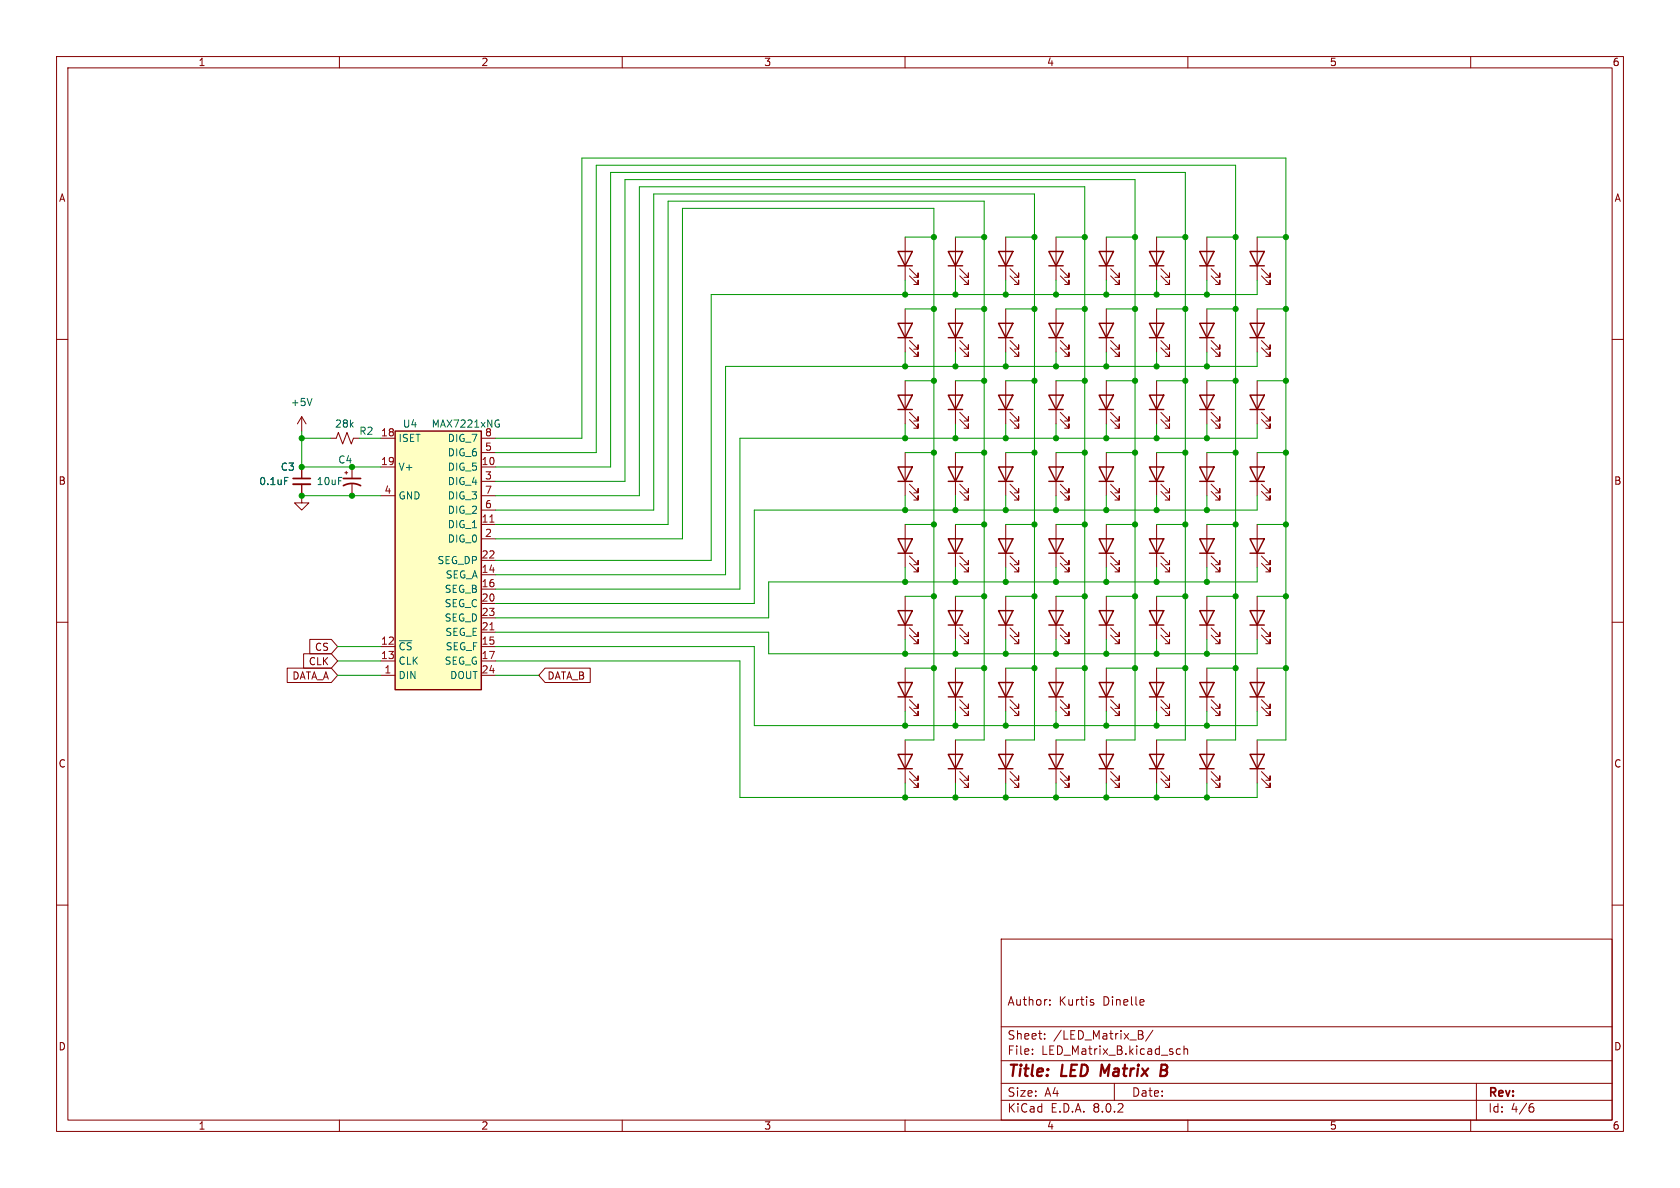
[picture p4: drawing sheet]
<svg xmlns="http://www.w3.org/2000/svg" width="297mm" height="210mm" viewBox="0 0 297 210" stroke-linecap="round" stroke-linejoin="round" font-family="sans-serif">
<g fill="none" stroke="#840000" stroke-width=".18">
<path d="M10 10h277v190h-277zM12 12h273v186h-273zM60 10v2M110 10v2M160 10v2M210 10v2M260 10v2M10 60h2M160 41.9v7.6M160 54.6v7.6M160.8 48.8l1.5 1.5v-.8v.8h-.8M160.8 47.5l1.5 1.5v-.7v.7h-.8"/>
<path d="M168.9 41.9v7.6M168.9 54.6v7.6M169.7 48.8l1.5 1.5v-.8v.8h-.8M169.7 47.5l1.5 1.5v-.7v.7h-.8M177.8 41.9v7.6M177.8 54.6v7.6M178.6 48.8l1.5 1.5v-.8v.8h-.8M178.6 47.5l1.5 1.5v-.7v.7h-.8M186.7 54.6v7.6M195.6 54.6v7.6M204.5 41.9v7.6M204.5 54.6v7.6"/>
<path d="M205.2 48.8l1.6 1.5v-.8v.8h-.8M205.2 47.5l1.6 1.5v-.7v.7h-.8M213.4 41.9v7.6M213.4 54.6v7.6M214.1 48.8l1.5 1.5v-.8v.8h-.7M214.1 47.5l1.5 1.5v-.7v.7h-.7M222.2 41.9v7.6M222.2 54.6v7.6M223 48.8l1.5 1.5v-.8v.8h-.7M223 47.5l1.5 1.5v-.7v.7h-.7M285 60h2M160 67.3v7.6"/>
<path d="M160.8 74.2l1.5 1.5v-.8v.8h-.8M160.8 72.9l1.5 1.5v-.7v.7h-.8M160.8 61.5l1.5 1.5v-.8v.8h-.8M160.8 60.2l1.5 1.5v-.7v.7h-.8M168.9 67.3v7.6M169.7 61.5l1.5 1.5v-.8v.8h-.8M169.7 60.2l1.5 1.5v-.7v.7h-.8M169.7 74.2l1.5 1.5v-.8v.8h-.8M169.7 72.9l1.5 1.5v-.7v.7h-.8M177.8 67.3v7.6M178.6 61.5l1.5 1.5v-.8v.8h-.8M178.6 60.2l1.5 1.5v-.7v.7h-.8"/>
<path d="M178.6 74.2l1.5 1.5v-.8v.8h-.8M178.6 72.9l1.5 1.5v-.7v.7h-.8M186.7 67.3v7.6M187.5 61.5l1.5 1.5v-.8v.8h-.8M187.5 60.2l1.5 1.5v-.7v.7h-.8M187.5 74.2l1.5 1.5v-.8v.8h-.8M187.5 72.9l1.5 1.5v-.7v.7h-.8M195.6 67.3v7.6M196.3 61.5l1.6 1.5v-.8v.8h-.8M196.3 60.2l1.6 1.5v-.7v.7h-.8M196.3 74.2l1.6 1.5v-.8v.8h-.8M196.3 72.9l1.6 1.5v-.7v.7h-.8"/>
<path d="M204.5 67.3v7.6M205.2 61.5l1.6 1.5v-.8v.8h-.8M205.2 60.2l1.6 1.5v-.7v.7h-.8M205.2 74.2l1.6 1.5v-.8v.8h-.8M205.2 72.9l1.6 1.5v-.7v.7h-.8M213.4 67.3v7.6M214.1 61.5l1.5 1.5v-.8v.8h-.7M214.1 60.2l1.5 1.5v-.7v.7h-.7M214.1 74.2l1.5 1.5v-.8v.8h-.7M214.1 72.9l1.5 1.5v-.7v.7h-.7M222.2 67.3v7.6M223 61.5l1.5 1.5v-.8v.8h-.7"/>
<path d="M223 60.2l1.5 1.5v-.7v.7h-.7M223 74.2l1.5 1.5v-.8v.8h-.7M223 72.9l1.5 1.5v-.7v.7h-.7M160 80v7.6M160 92.7v7.6M160.8 86.9l1.5 1.5v-.8v.8h-.8M160.8 85.6l1.5 1.5v-.7v.7h-.8M160.8 99.6l1.5 1.5v-.8v.8h-.8M160.8 98.3l1.5 1.5v-.7v.7h-.8M168.9 80v7.6M168.9 92.7v7.6M169.7 99.6l1.5 1.5v-.8v.8h-.8"/>
<path d="M169.7 98.3l1.5 1.5v-.7v.7h-.8M169.7 86.9l1.5 1.5v-.8v.8h-.8M169.7 85.6l1.5 1.5v-.7v.7h-.8M177.8 80v7.6M177.8 92.7v7.6M178.6 99.6l1.5 1.5v-.8v.8h-.8M178.6 98.3l1.5 1.5v-.7v.7h-.8M178.6 86.9l1.5 1.5v-.8v.8h-.8M178.6 85.6l1.5 1.5v-.7v.7h-.8M186.7 80v7.6M186.7 92.7v7.6M187.5 99.6l1.5 1.5v-.8v.8h-.8"/>
<path d="M187.5 98.3l1.5 1.5v-.7v.7h-.8M187.5 86.9l1.5 1.5v-.8v.8h-.8M187.5 85.6l1.5 1.5v-.7v.7h-.8M195.6 80v7.6M195.6 92.7v7.6M196.3 99.6l1.6 1.5v-.8v.8h-.8M196.3 98.3l1.6 1.5v-.7v.7h-.8M196.3 86.9l1.6 1.5v-.8v.8h-.8M196.3 85.6l1.6 1.5v-.7v.7h-.8M204.5 80v7.6M204.5 92.7v7.6M205.2 99.6l1.6 1.5v-.8v.8h-.8"/>
<path d="M205.2 98.3l1.6 1.5v-.7v.7h-.8M205.2 86.9l1.6 1.5v-.8v.8h-.8M205.2 85.6l1.6 1.5v-.7v.7h-.8M213.4 80v7.6M213.4 92.7v7.6M214.1 86.9l1.5 1.5v-.8v.8h-.7M214.1 85.6l1.5 1.5v-.7v.7h-.7M214.1 99.6l1.5 1.5v-.8v.8h-.7M214.1 98.3l1.5 1.5v-.7v.7h-.7M222.2 80v7.6M223 86.9l1.5 1.5v-.8v.8h-.7M223 85.6l1.5 1.5v-.7v.7h-.7"/>
<path d="M10 110h2M160 118.1v7.6M186.7 105.4v7.6M186.7 118.1v7.6M187.5 112.3l1.5 1.5v-.8v.8h-.8M187.5 111l1.5 1.5v-.7v.7h-.8M195.6 105.4v7.6M195.6 118.1v7.6M196.3 112.3l1.6 1.5v-.8v.8h-.8M196.3 111l1.6 1.5v-.7v.7h-.8M204.5 105.4v7.6M204.5 118.1v7.6"/>
<path d="M205.2 112.3l1.6 1.5v-.8v.8h-.8M205.2 111l1.6 1.5v-.7v.7h-.8M213.4 105.4v7.6M213.4 118.1v7.6M214.1 112.3l1.5 1.5v-.8v.8h-.7M214.1 111l1.5 1.5v-.7v.7h-.7M222.2 105.4v7.6M222.2 118.1v7.6M223 112.3l1.5 1.5v-.8v.8h-.7M223 111l1.5 1.5v-.7v.7h-.7M285 110h2M160 130.8v7.6"/>
<path d="M160.8 137.7l1.5 1.5v-.8v.8h-.8M160.8 136.4l1.5 1.5v-.7v.7h-.8M160.8 125l1.5 1.5v-.8v.8h-.8M160.8 123.7l1.5 1.5v-.7v.7h-.8M168.9 130.8v7.6M169.7 137.7l1.5 1.5v-.8v.8h-.8M169.7 136.4l1.5 1.5v-.7v.7h-.8M187.5 125l1.5 1.5v-.8v.8h-.8M187.5 123.7l1.5 1.5v-.7v.7h-.8M195.6 130.8v7.6M196.3 125l1.6 1.5v-.8v.8h-.8M196.3 123.7l1.6 1.5v-.7v.7h-.8"/>
<path d="M196.3 137.7l1.6 1.5v-.8v.8h-.8M196.3 136.4l1.6 1.5v-.7v.7h-.8M204.5 130.8v7.6M205.2 125l1.6 1.5v-.8v.8h-.8M205.2 123.7l1.6 1.5v-.7v.7h-.8M205.2 137.7l1.6 1.5v-.8v.8h-.8M205.2 136.4l1.6 1.5v-.7v.7h-.8M213.4 130.8v7.6M214.1 137.7l1.5 1.5v-.8v.8h-.7M214.1 136.4l1.5 1.5v-.7v.7h-.7M214.1 125l1.5 1.5v-.8v.8h-.7M214.1 123.7l1.5 1.5v-.7v.7h-.7"/>
<path d="M222.2 130.8v7.6M223 125l1.5 1.5v-.8v.8h-.7M223 123.7l1.5 1.5v-.7v.7h-.7M223 137.7l1.5 1.5v-.8v.8h-.7M223 136.4l1.5 1.5v-.7v.7h-.7M10 160h2M285 160h2M177 166h108v32h-108zM185.6 177.6v.1M185.6 176.8v.1M193 177.2l.3 .1 .1 .2-.2 .2h-.3M193 176.7l.3 .1"/>
<path d="M202 176.7l.2 .4-.7 .1M202.2 177.6l-.2 .1M60 198v2M110 198v2M160 198v2M177 194.5h108M177 191.5h108M177 187.5h108M177 181.5h108M182.5 186.3v.1M182.5 185.5v.1M184.7 183.6v.1"/>
<path d="M184.7 182.8v.1M197 191.5v3M201.2 182.2h.5l.3 .1v.3l-.3 .3M201.2 182.9h.5M201.7 182.9a.4 .4 0 0 1 .4 .4 .4 .4 0 0 1-.3 .4h-.6M203.8 182.1l-1.3 2M208 186.1l.2 .3 .5-.1M208.7 185.5l-.5-.1-.2 .3M209.3 185.5l.2-.1 .4 .1 .1 .9M209.3 184.9v1.5M210 198v2M260 198v2"/>
<path d="M261 191.5v6.5M270.6 195.7h.3l.3 .3-.1 .5-.5 .1M271 195.1l-.4 .1"/>
</g>
<path d="M194.8 188.2l-.3 2M205.2 189.2h.7M205.4 188.2h.6a.49 .49 0 0 1 .4 .5 .49 .49 0 0 1-.5 .5l.3 .1a.58 .58 0 0 1-.3 .9h-.8z" fill="none" stroke="#840000" stroke-width=".4"/>
<g fill="none" stroke="#840000" stroke-width=".25">
<path d="M158.7 44.5h2.6l-1.3 2.5zM158.7 57.2h2.6l-1.3 2.5zM158.7 59.7h2.6M158.7 47h2.6M167.6 57.2h2.6l-1.3 2.5zM167.6 44.5h2.6l-1.3 2.5zM167.6 59.7h2.6M167.6 47h2.6M176.5 57.2h2.6l-1.3 2.5zM176.5 44.5h2.6l-1.3 2.5zM176.5 59.7h2.6M176.5 47h2.6"/>
<path d="M185.4 57.2h2.6l-1.3 2.5zM185.4 59.7h2.6M194.3 57.2h2.5l-1.2 2.5zM194.3 59.7h2.5M203.2 57.2h2.5l-1.2 2.5zM203.2 44.5h2.5l-1.2 2.5zM203.2 59.7h2.5M203.2 47h2.5M212.1 44.5h2.5l-1.2 2.5zM212.1 57.2h2.5l-1.2 2.5zM212.1 59.7h2.5M212.1 47h2.5"/>
<path d="M221 44.5h2.5l-1.3 2.5zM221 57.2h2.5l-1.3 2.5zM221 59.7h2.5M221 47h2.5M158.7 69.9h2.6l-1.3 2.5zM158.7 72.4h2.6M167.6 69.9h2.6l-1.3 2.5zM167.6 72.4h2.6M176.5 69.9h2.6l-1.3 2.5zM176.5 72.4h2.6M185.4 69.9h2.6l-1.3 2.5zM185.4 72.4h2.6"/>
<path d="M194.3 69.9h2.5l-1.2 2.5zM194.3 72.4h2.5M203.2 69.9h2.5l-1.2 2.5zM203.2 72.4h2.5M212.1 69.9h2.5l-1.2 2.5zM212.1 72.4h2.5M221 69.9h2.5l-1.3 2.5zM221 72.4h2.5M158.7 82.6h2.6l-1.3 2.5zM158.7 95.3h2.6l-1.3 2.5zM158.7 85.1h2.6M158.7 97.8h2.6"/>
<path d="M167.6 95.3h2.6l-1.3 2.5zM167.6 82.6h2.6l-1.3 2.5zM167.6 85.1h2.6M167.6 97.8h2.6M176.5 95.3h2.6l-1.3 2.5zM176.5 82.6h2.6l-1.3 2.5zM176.5 85.1h2.6M176.5 97.8h2.6M185.4 95.3h2.6l-1.3 2.5zM185.4 82.6h2.6l-1.3 2.5zM185.4 85.1h2.6M185.4 97.8h2.6"/>
<path d="M194.3 95.3h2.5l-1.2 2.5zM194.3 82.6h2.5l-1.2 2.5zM194.3 85.1h2.5M194.3 97.8h2.5M203.2 95.3h2.5l-1.2 2.5zM203.2 82.6h2.5l-1.2 2.5zM203.2 85.1h2.5M203.2 97.8h2.5M212.1 82.6h2.5l-1.2 2.5zM212.1 95.3h2.5l-1.2 2.5zM212.1 85.1h2.5M212.1 97.8h2.5"/>
<path d="M221 82.6h2.5l-1.3 2.5zM221 85.1h2.5M185.4 108h2.6l-1.3 2.5zM185.4 110.5h2.6M194.3 108h2.5l-1.2 2.5zM194.3 110.5h2.5M203.2 108h2.5l-1.2 2.5zM203.2 110.5h2.5M212.1 108h2.5l-1.2 2.5zM212.1 110.5h2.5M221 108h2.5l-1.3 2.5zM221 110.5h2.5"/>
<path d="M158.7 133.4h2.6l-1.3 2.5zM158.7 120.7h2.6l-1.3 2.5zM158.7 123.2h2.6M158.7 135.9h2.6M167.6 133.4h2.6l-1.3 2.5zM167.6 135.9h2.6M185.4 120.7h2.6l-1.3 2.5zM185.4 123.2h2.6M194.3 120.7h2.5l-1.2 2.5zM194.3 133.4h2.5l-1.2 2.5zM194.3 123.2h2.5M194.3 135.9h2.5"/>
<path d="M203.2 120.7h2.5l-1.2 2.5zM203.2 133.4h2.5l-1.2 2.5zM203.2 123.2h2.5M203.2 135.9h2.5M212.1 133.4h2.5l-1.2 2.5zM212.1 120.7h2.5l-1.2 2.5zM212.1 123.2h2.5M212.1 135.9h2.5M221 120.7h2.5l-1.3 2.5zM221 133.4h2.5l-1.3 2.5zM221 123.2h2.5M221 135.9h2.5"/>
</g>
<path d="M69.8 76.2h15.3v45.7h-15.3z" fill="#ffffc2"/>
<g fill="none" stroke="#840000" stroke-width=".25">
<path d="M185.4 44.5h2.6l-1.3 2.5zM185.4 47h2.6M194.3 44.5h2.5l-1.2 2.5zM194.3 47h2.5M69.8 76.2h15.3v45.7h-15.3zM221 95.3h2.5l-1.3 2.5zM221 97.8h2.5M158.7 108h2.6l-1.3 2.5zM158.7 110.5h2.6M167.6 108h2.6l-1.3 2.5zM167.6 110.5h2.6M176.5 108h2.6l-1.3 2.5z"/>
<path d="M176.5 110.5h2.6M167.6 120.7h2.6l-1.3 2.5zM167.6 123.2h2.6M176.5 120.7h2.6l-1.3 2.5zM176.5 133.4h2.6l-1.3 2.5zM176.5 123.2h2.6M176.5 135.9h2.6M185.4 133.4h2.6l-1.3 2.5zM185.4 135.9h2.6"/>
</g>
<g fill="none" stroke="#840000" stroke-width=".18">
<path d="M186.7 41.9v7.6M187.5 48.8l1.5 1.5v-.8v.8h-.8M187.5 47.5l1.5 1.5v-.7v.7h-.8M195.6 41.9v7.6M196.3 48.8l1.6 1.5v-.8v.8h-.8M196.3 47.5l1.6 1.5v-.7v.7h-.8M53.3 73.7l-.7 1.2M53.3 73.7v2.5M53.3 73.7l.8 1.2M58.4 77.5h1l.4-1 .8 2 .7-2 .8 2 .4-1h1M67.3 77.5h2.5M85.1 77.5h2.5"/>
<path d="M53.3 85.6v3.3h1.3l-1.3 1.3-1.2-1.3h1.2M53.3 82.6v2M61 83.6h.5M61.2 83.3v.5M62.2 82.6v2M62.2 85.6v2M67.3 82.6h2.5M67.3 87.6h2.5M85.1 82.6h2.5M85.1 92.7h2.5M85.1 95.3h2.5M85.1 99.1h2.5"/>
<path d="M85.1 85.1h2.5M85.1 87.6h2.5M85.1 80h2.5M85.1 90.2h2.5M222.2 92.7v7.6M223 99.6l1.5 1.5v-.8v.8h-.7M223 98.3l1.5 1.5v-.7v.7h-.7M50.8 118.1h7.8l1.1 1.3-1.1 1.3h-7.8zM53.7 115.6h4.9l1.1 1.2-1.1 1.3h-4.9zM54.8 113h3.8l1.1 1.3-1.1 1.3h-3.8zM67.3 119.4h2.5M67.3 114.3h2.5"/>
<path d="M67.3 116.8h2.5M85.1 119.4h2.5M85.1 114.3h2.5M85.1 116.8h2.5M85.1 101.6h2.5M85.1 104.1h2.5M85.1 106.7h2.5M85.1 111.8h2.5M85.1 109.2h2.5M96.4 118.1h7.9v2.6h-7.9l-1.2-1.3zM160 105.4v7.6M160.8 112.3l1.5 1.5v-.8v.8h-.8"/>
<path d="M160.8 111l1.5 1.5v-.7v.7h-.8M168.9 105.4v7.6M168.9 118.1v7.6M169.7 112.3l1.5 1.5v-.8v.8h-.8M169.7 111l1.5 1.5v-.7v.7h-.8M177.8 105.4v7.6M177.8 118.1v7.6M178.6 112.3l1.5 1.5v-.8v.8h-.8M178.6 111l1.5 1.5v-.7v.7h-.8M169.7 125l1.5 1.5v-.8v.8h-.8M169.7 123.7l1.5 1.5v-.7v.7h-.8M177.8 130.8v7.6"/>
<path d="M178.6 125l1.5 1.5v-.8v.8h-.8M178.6 123.7l1.5 1.5v-.7v.7h-.8M178.6 137.7l1.5 1.5v-.8v.8h-.8M178.6 136.4l1.5 1.5v-.7v.7h-.8M186.7 130.8v7.6M187.5 137.7l1.5 1.5v-.8v.8h-.8M187.5 136.4l1.5 1.5v-.7v.7h-.8"/>
</g>
<path d="M86.6 92.3h.7M86.6 111.3h.7" fill="none" stroke="#a90000" stroke-width=".18"/>
<path d="M55.2 70.4l-.5 1.3M87.9 74.2l.3 .1M88 75h.3v.4l-.4 .1M50.3 84.4h.6" fill="none" stroke="#006464" stroke-width=".18"/>
<path d="M51.8 84.6h3.1M60.7 85.9a3.2 3.2 0 0 1 3.1 0M60.7 84.6h3.1" fill="none" stroke="#840000" stroke-width=".3"/>
<path d="M51.8 85.6h3.1" fill="none" stroke="#840000" stroke-width=".33"/>
<g fill="none" stroke="#009600" stroke-width=".18">
<path d="M160 41.9h5.1M160 49.5v2.6M160 54.6h5.1M168.9 49.5v2.6M168.9 41.9h5.1M168.9 54.6h5.1M177.8 49.5v2.6M177.8 41.9h5.1M177.8 54.6h5.1M186.7 41.9h5.1M186.7 49.5v2.6M186.7 54.6h5.1"/>
<path d="M195.6 41.9h5.1M195.6 49.5v2.6M195.6 54.6h5.1M204.5 41.9h5M204.5 49.5v2.6M204.5 54.6h5M213.4 49.5v2.6M213.4 41.9h5M213.4 54.6h5M222.2 49.5v2.6h-96.5v47h-38.1M222.2 41.9h5.1M222.2 54.6h5.1"/>
<path d="M53.3 77.5h5.1M53.3 76.2v6.4h14M63.5 77.5h3.8M87.6 77.5h15.3v-49.6h124.4v102.9h-5.1M160 67.3h5.1M160 62.2v2.6M160 74.9v2.6M168.9 62.2v2.6M168.9 74.9v2.6M168.9 67.3h5.1M177.8 62.2v2.6M177.8 74.9v2.6"/>
<path d="M177.8 67.3h5.1M186.7 67.3h5.1M186.7 62.2v2.6M186.7 74.9v2.6M195.6 67.3h5.1M195.6 62.2v2.6M195.6 74.9v2.6M204.5 62.2v2.6M204.5 74.9v2.6M204.5 67.3h5M213.4 62.2v2.6M213.4 74.9v2.6"/>
<path d="M213.4 67.3h5M222.2 62.2v2.6h-93.9v36.8h-40.7M222.2 74.9v2.6h-91.4v26.6h-43.2M222.2 67.3h5.1M53.3 87.6h14M87.6 90.2h28v-55.9h67.3v96.5h-5.1M87.6 80h17.8v-50.8h113v101.6h-5M87.6 92.7h30.5v-57.1h55.9v95.2h-5.1M87.6 82.6h20.3v-52.1h101.6v100.3h-5M87.6 95.3h33v-58.5h44.5v94h-5.1M87.6 85.1h22.9v-53.3h90.2v99h-5.1M87.6 87.6h25.4v-54.6h78.8v97.8h-5.1"/>
<path d="M160 80h5.1M160 92.7h5.1M160 87.6v2.6M168.9 80h5.1M168.9 87.6v2.6M168.9 92.7h5.1M177.8 80h5.1M177.8 87.6v2.6M177.8 92.7h5.1M186.7 80h5.1M186.7 92.7h5.1M186.7 87.6v2.6"/>
<path d="M195.6 80h5.1M195.6 92.7h5.1M195.6 87.6v2.6M204.5 80h5M204.5 87.6v2.6M204.5 92.7h5M213.4 80h5M213.4 87.6v2.6M213.4 92.7h5M222.2 87.6v2.6h-88.9v16.5h-45.7M222.2 80h5.1M222.2 92.7h5.1"/>
<path d="M59.7 116.8h7.6M59.7 119.4h7.6M59.7 114.3h7.6M87.6 111.8h48.3v3.8h86.3v-2.6M87.6 114.3h45.7v14h88.9v-2.6M87.6 116.8h43.2v24.2h91.4v-2.6M87.6 119.4h7.6M160 105.4h5.1M160 118.1h5.1M160 100.3v2.6M160 113v2.6M168.9 100.3v2.6"/>
<path d="M168.9 113v2.6M168.9 105.4h5.1M168.9 118.1h5.1M177.8 105.4h5.1M177.8 118.1h5.1M177.8 100.3v2.6M177.8 113v2.6M186.7 105.4h5.1M186.7 118.1h5.1M186.7 100.3v2.6M186.7 113v2.6M195.6 105.4h5.1"/>
<path d="M195.6 118.1h5.1M195.6 100.3v2.6M195.6 113v2.6M204.5 105.4h5M204.5 118.1h5M204.5 100.3v2.6M204.5 113v2.6M213.4 105.4h5M213.4 118.1h5M213.4 100.3v2.6M213.4 113v2.6M222.2 100.3v2.6h-86.3v6.3h-48.3"/>
<path d="M222.2 105.4h5.1M222.2 118.1h5.1M160 125.7v2.6M160 138.4v2.6M168.9 125.7v2.6M168.9 138.4v2.6M177.8 125.7v2.6M177.8 138.4v2.6M186.7 125.7v2.6M186.7 138.4v2.6M195.6 125.7v2.6M195.6 138.4v2.6"/>
<path d="M204.5 125.7v2.6M204.5 138.4v2.6M213.4 125.7v2.6M213.4 138.4v2.6"/>
</g>
<g fill="#009600" stroke="#009600" stroke-width=".18">
<circle cx="53.3" cy="82.6" r=".46"/>
<circle cx="53.3" cy="77.5" r=".46"/>
<circle cx="62.2" cy="82.6" r=".46"/>
<circle cx="53.3" cy="87.6" r=".46"/>
<circle cx="62.2" cy="87.6" r=".46"/>
<circle cx="160" cy="141" r=".46"/>
<circle cx="168.9" cy="141" r=".46"/>
<circle cx="168.9" cy="128.3" r=".46"/>
<circle cx="165.1" cy="92.7" r=".46"/>
<circle cx="168.9" cy="102.9" r=".46"/>
<circle cx="174" cy="92.7" r=".46"/>
<circle cx="177.8" cy="141" r=".46"/>
<circle cx="177.8" cy="128.3" r=".46"/>
<circle cx="186.7" cy="141" r=".46"/>
<circle cx="186.7" cy="128.3" r=".46"/>
<circle cx="174" cy="118.1" r=".46"/>
<circle cx="182.9" cy="118.1" r=".46"/>
<circle cx="186.7" cy="115.6" r=".46"/>
<circle cx="160" cy="128.3" r=".46"/>
<circle cx="174" cy="105.4" r=".46"/>
<circle cx="200.7" cy="92.7" r=".46"/>
<circle cx="191.8" cy="92.7" r=".46"/>
<circle cx="200.7" cy="80" r=".46"/>
<circle cx="168.9" cy="90.2" r=".46"/>
<circle cx="177.8" cy="90.2" r=".46"/>
<circle cx="177.8" cy="77.5" r=".46"/>
<circle cx="174" cy="80" r=".46"/>
<circle cx="177.8" cy="102.9" r=".46"/>
<circle cx="165.1" cy="105.4" r=".46"/>
<circle cx="191.8" cy="105.4" r=".46"/>
<circle cx="182.9" cy="92.7" r=".46"/>
<circle cx="168.9" cy="77.5" r=".46"/>
<circle cx="160" cy="90.2" r=".46"/>
<circle cx="160" cy="77.5" r=".46"/>
<circle cx="195.6" cy="77.5" r=".46"/>
<circle cx="186.7" cy="77.5" r=".46"/>
<circle cx="191.8" cy="80" r=".46"/>
<circle cx="165.1" cy="41.9" r=".46"/>
<circle cx="160" cy="52.1" r=".46"/>
<circle cx="160" cy="64.8" r=".46"/>
<circle cx="174" cy="41.9" r=".46"/>
<circle cx="168.9" cy="64.8" r=".46"/>
<circle cx="195.6" cy="90.2" r=".46"/>
<circle cx="200.7" cy="105.4" r=".46"/>
<circle cx="195.6" cy="102.9" r=".46"/>
<circle cx="204.5" cy="90.2" r=".46"/>
<circle cx="186.7" cy="90.2" r=".46"/>
<circle cx="204.5" cy="102.9" r=".46"/>
<circle cx="204.5" cy="141" r=".46"/>
<circle cx="213.4" cy="141" r=".46"/>
<circle cx="213.4" cy="128.3" r=".46"/>
<circle cx="213.4" cy="115.6" r=".46"/>
<circle cx="200.7" cy="118.1" r=".46"/>
<circle cx="168.9" cy="115.6" r=".46"/>
<circle cx="177.8" cy="115.6" r=".46"/>
<circle cx="182.9" cy="105.4" r=".46"/>
<circle cx="160" cy="102.9" r=".46"/>
<circle cx="160" cy="115.6" r=".46"/>
<circle cx="165.1" cy="118.1" r=".46"/>
<circle cx="195.6" cy="128.3" r=".46"/>
<circle cx="195.6" cy="115.6" r=".46"/>
<circle cx="191.8" cy="118.1" r=".46"/>
<circle cx="204.5" cy="128.3" r=".46"/>
<circle cx="195.6" cy="141" r=".46"/>
<circle cx="218.4" cy="118.1" r=".46"/>
<circle cx="209.5" cy="118.1" r=".46"/>
<circle cx="204.5" cy="115.6" r=".46"/>
<circle cx="227.3" cy="118.1" r=".46"/>
<circle cx="218.4" cy="105.4" r=".46"/>
<circle cx="227.3" cy="105.4" r=".46"/>
<circle cx="209.5" cy="92.7" r=".46"/>
<circle cx="227.3" cy="92.7" r=".46"/>
<circle cx="218.4" cy="92.7" r=".46"/>
<circle cx="209.5" cy="105.4" r=".46"/>
<circle cx="213.4" cy="102.9" r=".46"/>
<circle cx="213.4" cy="90.2" r=".46"/>
<circle cx="186.7" cy="102.9" r=".46"/>
<circle cx="165.1" cy="80" r=".46"/>
<circle cx="177.8" cy="64.8" r=".46"/>
<circle cx="182.9" cy="80" r=".46"/>
<circle cx="174" cy="67.3" r=".46"/>
<circle cx="227.3" cy="41.9" r=".46"/>
<circle cx="227.3" cy="54.6" r=".46"/>
<circle cx="213.4" cy="52.1" r=".46"/>
<circle cx="200.7" cy="54.6" r=".46"/>
<circle cx="209.5" cy="54.6" r=".46"/>
<circle cx="204.5" cy="52.1" r=".46"/>
<circle cx="218.4" cy="41.9" r=".46"/>
<circle cx="218.4" cy="54.6" r=".46"/>
<circle cx="168.9" cy="52.1" r=".46"/>
<circle cx="165.1" cy="54.6" r=".46"/>
<circle cx="165.1" cy="67.3" r=".46"/>
<circle cx="182.9" cy="41.9" r=".46"/>
<circle cx="191.8" cy="41.9" r=".46"/>
<circle cx="209.5" cy="41.9" r=".46"/>
<circle cx="191.8" cy="67.3" r=".46"/>
<circle cx="182.9" cy="67.3" r=".46"/>
<circle cx="195.6" cy="64.8" r=".46"/>
<circle cx="195.6" cy="52.1" r=".46"/>
<circle cx="182.9" cy="54.6" r=".46"/>
<circle cx="191.8" cy="54.6" r=".46"/>
<circle cx="186.7" cy="64.8" r=".46"/>
<circle cx="174" cy="54.6" r=".46"/>
<circle cx="177.8" cy="52.1" r=".46"/>
<circle cx="186.7" cy="52.1" r=".46"/>
<circle cx="200.7" cy="41.9" r=".46"/>
<circle cx="204.5" cy="77.5" r=".46"/>
<circle cx="209.5" cy="80" r=".46"/>
<circle cx="213.4" cy="64.8" r=".46"/>
<circle cx="209.5" cy="67.3" r=".46"/>
<circle cx="227.3" cy="80" r=".46"/>
<circle cx="227.3" cy="67.3" r=".46"/>
<circle cx="218.4" cy="80" r=".46"/>
<circle cx="204.5" cy="64.8" r=".46"/>
<circle cx="213.4" cy="77.5" r=".46"/>
<circle cx="218.4" cy="67.3" r=".46"/>
<circle cx="200.7" cy="67.3" r=".46"/>
</g>
<g font-size="2.8" fill="#840000">
<text x="178" y="190.9">Title:</text>
<text x="187.7" y="190.9">LED</text>
<text x="195.4" y="190.9">Matrix</text>
</g>
<g font-size="2.1" fill="#840000">
<text x="178" y="178">Author:</text>
<text x="187.2" y="178">Kurtis</text>
<text x="195" y="178">Dinelle</text>
<text x="178" y="184">Sheet:</text>
<text x="186.2" y="184">/LED_Matrix_B/</text>
<text x="178" y="186.7">File:</text>
<text x="184.1" y="186.7">LED_Matrix_B.kicad_sch</text>
<text x="178" y="196.9">KiCad</text>
<text x="178" y="194.1">Size:</text>
<text x="184.7" y="194.1">A4</text>
<text x="185.7" y="196.9">E.D.A.</text>
<text x="193.3" y="196.9">8.0.2</text>
<text x="200" y="194.1">Date:</text>
<text x="263" y="194.3">Rev:</text>
<text x="263" y="196.9">Id:</text>
<text x="267.1" y="196.9">4/6</text>
</g>
<g font-size="1.8" fill="#840000">
<text x="35" y="11.9">1</text>
<text x="85" y="11.9">2</text>
<text x="135" y="11.9">3</text>
<text x="185" y="11.9">4</text>
<text x="235" y="11.9">5</text>
<text x="285" y="11.9">6</text>
<text x="10.3" y="35.9">A</text>
<text x="285.3" y="35.9">A</text>
<text x="10.3" y="85.9">B</text>
<text x="285.3" y="85.9">B</text>
<text x="54.5" y="117.8">CLK</text>
<text x="55.6" y="115.3">CS</text>
<text x="51.6" y="120.3">DATA_A</text>
<text x="96.7" y="120.3">DATA_B</text>
<text x="10.3" y="135.9">C</text>
<text x="285.3" y="135.9">C</text>
<text x="10.3" y="185.9">D</text>
<text x="285.3" y="185.9">D</text>
<text x="35" y="199.9">1</text>
<text x="85" y="199.9">2</text>
<text x="135" y="199.9">3</text>
<text x="185" y="199.9">4</text>
<text x="235" y="199.9">5</text>
<text x="285" y="199.9">6</text>
</g>
<g font-size="1.8" fill="#006464">
<text x="51.3" y="72">+5V</text>
<text x="59.1" y="75.8">28k</text>
<text x="63.4" y="77.1">R2</text>
<text x="71.1" y="75.8">U4</text>
<text x="76.2" y="75.8">MAX7221xNG</text>
<text x="49.5" y="83.4">C3</text>
<text x="59.7" y="82.1">C4</text>
<text x="70.4" y="78.3">ISET</text>
<text x="70.4" y="83.4">V+</text>
<text x="79.1" y="83.4">DIG_5</text>
<text x="79.1" y="80.9">DIG_6</text>
<text x="79.1" y="78.3">DIG_7</text>
<text x="45.7" y="86">0.1uF</text>
<text x="55.9" y="86">10uF</text>
<text x="70.4" y="88.5">GND</text>
<text x="79.1" y="86">DIG_4</text>
<text x="79.1" y="88.5">DIG_3</text>
<text x="79.1" y="93.6">DIG_1</text>
<text x="79.1" y="91">DIG_2</text>
<text x="77.2" y="99.9">SEG_DP</text>
<text x="79.1" y="96.1">DIG_0</text>
<text x="78.5" y="105">SEG_B</text>
<text x="78.5" y="107.5">SEG_C</text>
<text x="78.7" y="102.5">SEG_A</text>
<text x="78.5" y="110.1">SEG_D</text>
<text x="78.6" y="112.6">SEG_E</text>
<text x="70.4" y="115.2">~{CS}</text>
<text x="70.4" y="117.7">CLK</text>
<text x="78.5" y="117.7">SEG_G</text>
<text x="78.7" y="115.2">SEG_F</text>
<text x="70.4" y="120.2">DIN</text>
<text x="79.5" y="120.2">DOUT</text>
</g>
<g font-size="1.8" fill="#a90000">
<text x="67.3" y="77.2">18</text>
<text x="85.7" y="77.2">8</text>
<text x="67.3" y="82.3">19</text>
<text x="85" y="82.3">10</text>
<text x="85.7" y="79.8">5</text>
<text x="67.9" y="87.4">4</text>
<text x="85.7" y="84.8">3</text>
<text x="85.7" y="89.9">6</text>
<text x="85.7" y="87.4">7</text>
<text x="85" y="92.5">11</text>
<text x="85.7" y="95">2</text>
<text x="85" y="101.3">14</text>
<text x="85" y="98.8">22</text>
<text x="85" y="103.9">16</text>
<text x="85" y="106.4">20</text>
<text x="85" y="111.5">21</text>
<text x="85" y="109">23</text>
<text x="67.3" y="114">12</text>
<text x="67.3" y="116.6">13</text>
<text x="67.9" y="119.1">1</text>
<text x="85" y="114">15</text>
<text x="85" y="116.6">17</text>
<text x="85" y="119.1">24</text>
</g>
</svg>
